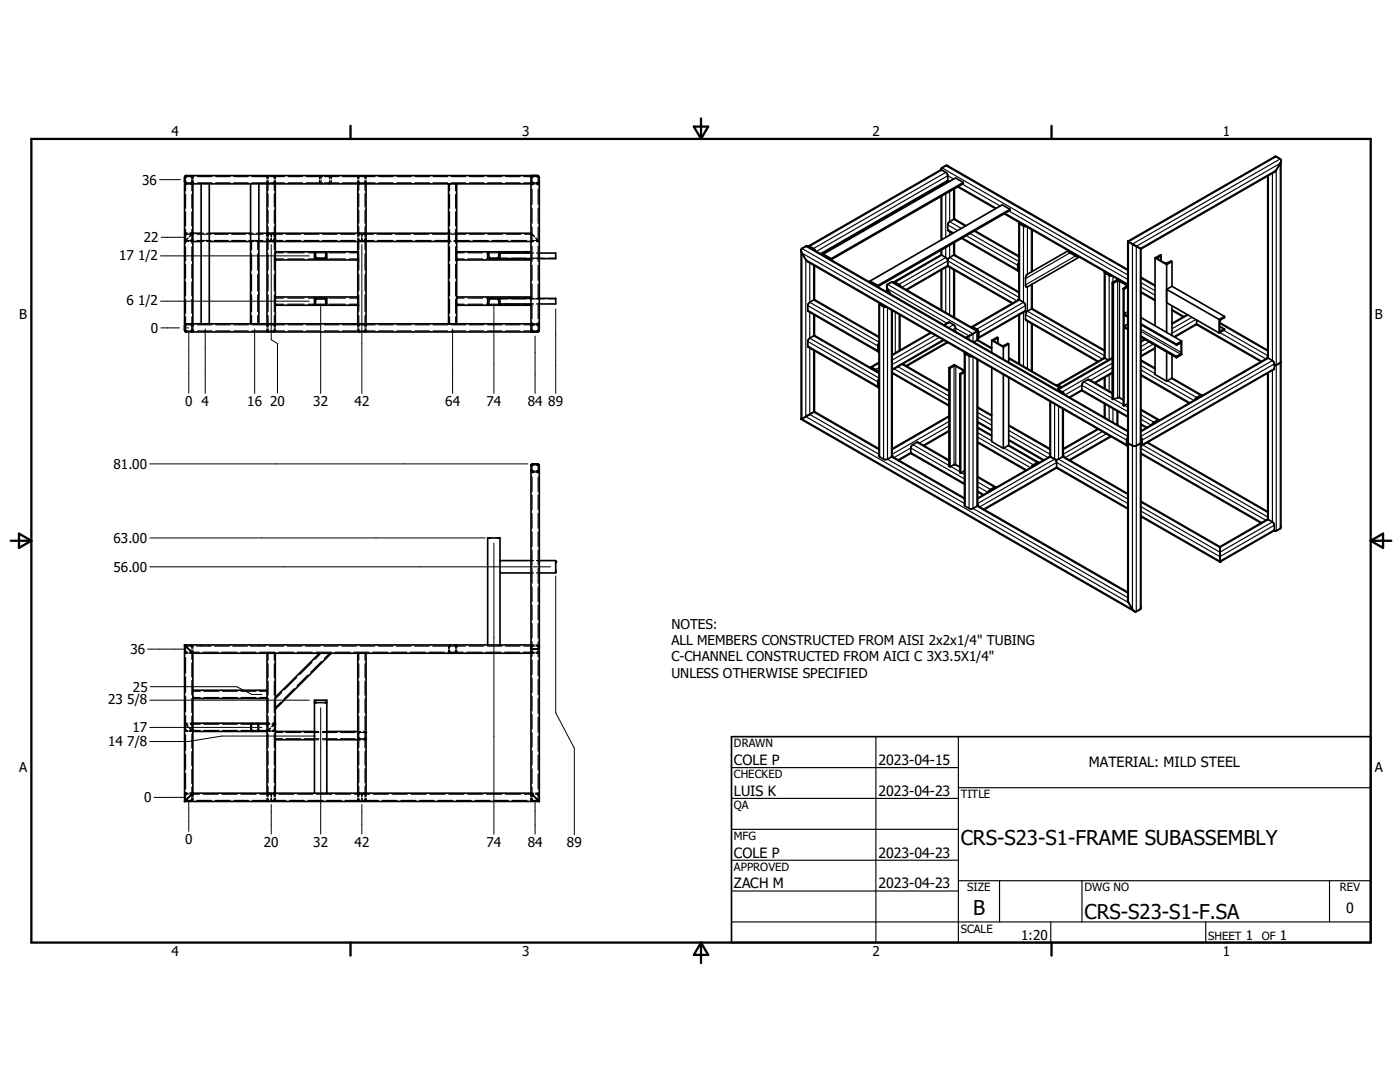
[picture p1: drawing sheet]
<svg xmlns="http://www.w3.org/2000/svg" width="279mm" height="216mm" viewBox="0 0 279 216" stroke-linecap="round" stroke-linejoin="round" font-family="sans-serif">
<g fill="none" stroke="#000" stroke-width=".33">
<path d="M37.1 36.7h-.3v27.9h69.2M38.5 36.7v27.9M40.1 36.7v27.9M41.8 36.7v27.9M50 36.7v27.9M51.7 36.7v27.9M53.3 36.7v9.8M54.9 36.7v27.9M71.4 36.7v9.8M73.1 36.7v27.9M89.5 36.7v27.9M91.1 36.7v27.9"/>
<path d="M106 35v31.2M106 36.7h-68.8l-.3-.2-.1-1.1 .4-.4h70.1l.3 .4v30.4l-.2 .4h-70.2l-.4-.4 .1-.9 .3-.3M106.3 35l-.3 .4M187.8 33.9l.2-.4 .7-.4h.5l35.9 20.7M187.8 36.9v.3M187.8 39.2v8.7M189.1 36.1l.3 .2M190.5 37.7v6M191.1 37.3l7.6 4.3M192.3 36.4l-1.6-.9-26.4 15.2M192.3 36.4v.2l-26.4 15.2M192.3 36.4l-26.4 15.2"/>
<path d="M253 35.1v36.3M255.6 32.1l-.9 1.8-.4 .5-26.6 15.3M38.5 46.5h1.6M38.5 48.2h1.6M41.8 46.5h8.2M41.8 48.2h8.2M51.7 46.5h37.8M53.3 48.2v16.4M54.6 46.5l.3 .4M54.6 48.2h34.9M54.9 47.9l-.4 .3h-2.8M54.9 50.2h16.5"/>
<path d="M54.9 51.9h16.5M54.9 59.3h16.5M62.8 50.5h.2v.9l.2 .1h1.7l.1-.2v-.8h.2v1.1h-2.4zM62.8 59.5h2.4v1.2l-.2-.1-.1-1h-1.8l-.1 .1v.9l-.2 .1zM71.4 48.2v16.4M91.1 46.5h14.9M91.1 48.2h14.9M91.1 50.2h14.9M91.1 51.9h14.9M91.1 59.3h14.9M99.8 50.5v1.1M99.8 59.5v1.2"/>
<path d="M106 50.5h-6.3l-.2 .9-.2 .1h-1.5l-.3-.9-.2-.1v1.1h8.7M106 59.5h-8.7v1.2l.2-.2 .3-.9h1.5l.4 1.1h6.3M107.6 50.5h3.3v1.1h-3.3M107.6 59.5h3.3v1.2h-3.3M159.9 49.9v33.8M161.3 49.2h-.1M161.3 49.2l.2-.1 .9 .5 .3 .5M161.3 49.1l26.4-15.2h.3l.9 .7 .3 .5-.2 1.1-25.1 14.5M161.5 49.4h.1M161.6 49.4l.9 .5M162.5 53v6.8M162.6 59.8l12.8 7.4"/>
<path d="M162.6 59.8l-1.3 .8-.1 .3 .1 1.3 14 8M164.3 50.7v.2l1.6 .9M164.3 50.7l1.6 .9M165.9 51.6v.2M173.6 56.1v.2l1.6 .9M173.6 56.1l1.6 .9M175.2 57v.2M177 58.3v-1.5l1-.5h.3l16.8 9.7M177 57.2l.7 1.5M178.4 56.3l-.1 .1M178.4 56.3h.2l.8 .4 .4 .5M178.6 56.5l1 .6"/>
<path d="M187.8 49.9v1M187.8 53.9v7.9M189.1 53.1l-8.2 4.8M189.2 52.9l-.1 .2M189.2 52l-.4-.5-1.1-.6-9.3 5.4M189.2 53.1l12.8 7.4M190.5 48.4v2.5M190.5 53.9v9.5M190.5 43.7l-1.1 .6-.2 .5v1.1l.9 .7M190.5 50.9l-1.2 .8-.1 1.4M190.5 50.9l12.8 7.4M190.5 43.7l2.3 1.3"/>
<path d="M191.9 47.6l11.3 6.5M194.5 46l8.8 5.1M200.4 42.7l24.7 14.1M201.6 41.8v.2l-26.4 15.2M201.6 41.8l-1.6-.9-26.4 15.2M201.6 41.8l-26.4 15.2M203.2 54.1h.1M203.3 59.6l-.2 .3M203.3 44.5l1.1 .7h.4M203.3 52.4l-.2 .4 .1 1.3M203.3 52.7v1.1M203.4 44.3l-.1 15.5"/>
<path d="M203.6 44.5l1 .6M206 45.9v8.3M206 56.7v4.9M213.2 50l-8.2 4.7-.3 .7v1.6l.1 .3h.2l10.4-6M213.3 50l.1 .4 1.3 .8 .6 .1M213.6 50.2l1.4 .9M220.4 54.3l1 .7h.5M220.4 54.2v17.2M220.7 54.3l1 .6M222 56.4l.2 .1 1.2-.4 1.4 .8v.1l-.6 .6M222 56.4v23.2l.2 .1 1.1-.4 .9 .5M222 56.4l1-.6 2.1 1.1"/>
<path d="M223.1 55.7v.1M224.2 57.6l.1 .1M224.2 57.6v23.3l.1 .1M224.3 57.7v23.3M225.1 48.2v71.6l1 1.9 .5 .4 1-.5 .1-.4v-71.5M225.1 48.2l29.2-16.9h.4l.9 .6v73.3l-.1 .3-.9 .5-.3-.1M225.1 48.2l2.6 1.5M225.1 57.3l-.8 .4M227.7 49.7h.1M227.7 55.3l2.8 1.6M227.7 58.4l2.8 1.6M230.5 51.5l2.3 1.3"/>
<path d="M230.5 51.5v13.5M230.5 51.5l1.1-.6 .1 1.1M231.7 51l-.7 .6 1.4 .9h.4l.9-.4 .2 .1M232.8 52.8v13.5M233.9 52.2v4.9M233.9 52.2l-1.1 .6M233.9 57.1l-1.1 .6 10.5 6M233.9 57.1l10.5 6M54.9 60.9h16.5M91.1 60.9h14.9M106 65.9l.3 .3M162.5 62.8v4.2"/>
<path d="M162.5 70v12.1M162.6 67l-1.3 .8-.1 .2 .1 1.3 14 8M162.6 67l12.8 7.4M173.7 73.3h.1M173.7 73.3l.2-.1 .9 .5 .3 .5M173.9 73.5h.1M174 73.5l.9 .6M175.3 77.3l.1 .1M175.4 77v.1M175.4 68.8v1.1M175.4 75.9v1.1M175.4 68.5l-.2 .4v1.1l.2 .2"/>
<path d="M175.4 75.7l-.2 .4 .1 1.2M175.4 60.6l1 .7h.5M175.4 72.3l-1.7 1M175.4 60.4v30.6l.2 .2a1.6 1.6 0 0 0 1.3 .5l1.1-.7M175.7 60.6l1 .6M178.1 74.5l11.3 6.5M178.1 61.9l-.1 29.1M179.6 62.8v7.1M180.1 72.6l9.3 5.3M185.7 66.4l-7.6 4.4M188.4 64.8l.9-.5 .2 .1a1.74 1.74 0 0 1 1.2 .8v1M188.4 67.9l-10.3 5.9"/>
<path d="M189.1 68.3l-8.2 4.8M189.4 73.4h.2l1.1-.4 1.6 1-.7 .6M189.4 73.4v19.6l.2 .1 1.1-.4 .9 .5M189.4 73.4l1-.6 2.1 1.1M191.6 74.6h.1M191.6 74.6v19.7M191.6 74.6l.1 .1M191.7 74.7v19.7M192.5 70.2v30.7l1.3 .7 1.3-.7M192.5 70.4l.9 .7h.6M192.5 74.3l-.8 .4M192.8 70.4l1 .6"/>
<path d="M193.8 65.3l.4-.1 .9 .6 .2 .3 .1 1.2-.3 .2M193.9 65.2l9.3-5.4 1.1 .5 .3 .4 .1 1.2-.2 .3-9.3 5.3M194.1 65.4l1 .6M195.1 66.1l-2.3 1.3M195.1 66.1h.1M195.1 66v.1M195.1 66v1.9M195.1 71.8v29.1M195.1 66.1l.1 .1M195.2 67.9l-.9 .4M195.2 67.9l2.7 1.5M195.2 67.2l-.1 .1"/>
<path d="M197.9 67.9l2.3 1.4M197.9 67.9v2.5M197.9 73.4v14.7l2.3 1.4M197.9 67.9l1.1-.6 .1 .1v1.1M199.1 67.5l-.7 .5 1.6 1 1.2-.5M199.1 67.4v.1M200.2 69.3v2.4M200.2 74.7v14.8M201.2 68.5v.1M201.2 68.6h.1M201.3 71.4l10.3 6M201.3 68.6v3.7"/>
<path d="M201.3 75.4v13.5l-1.1 .6M201.3 68.6l-1.1 .7M203.3 62.8v9.8M206 64.6v9.5M206 61.6l-1 .5-.2 .3-.1 .3 .1 1.2 14.3 8.3M206 61.6l14.4 8.3M211 76.8l-.1 .1M211 76.8l.9 .4M211 77.7l-.1 .1M211 77.7l1 .5 .4 .5M211.2 77.1h.1M211.2 78l.9 .5"/>
<path d="M211.3 77.1l.4 .2M211.3 77.1h-.1M215.9 77.9l-2.4 1.4M216 77.9l9.1 5.3M216 77.9v-1.4l.3-.3 1-.5 4.7 2.7M220.4 75.4v2.1M220.4 71.2l-.2 .3M221.2 71.8l-.9-.3-9.3 5.4M222 74.5l-3.4 1.9M222 71.4l-11 6.3M224.3 65.3l.8 .5M224.3 62.8l.8 .5"/>
<path d="M225.1 64.6l-.8 .5M225.1 62.2l-.8 .4 .8 .5M227.7 74.9l9.6 5.6M227.7 71.8l2.8 1.7M227.7 64.8l7.1 4.1v-.2M227.7 67.3l7.1 4.1M227.7 63.4l8.1 4.7M227.7 64.6l7.1 4.1M228.4 67.7l-.7 .4M230.5 69.5l-2.8 1.6M230.5 68.9v5.8l2.3 1.4M232.8 70.2v5.9"/>
<path d="M232.8 60.4l10.5 6M233.9 61.9l2.3 1.3M233.9 75.4l5.9 3.5M233.9 61v5.9M233.9 70.9v4.6M233.9 75.5l-1.1 .6M234.8 68.9l.9-.4v1.9l-.9 .7v.3M235.8 68.1v2.7l-1 .6M235.8 68.1l-1 .6M236.9 62.8l-3 1.7M238.8 64.7l12.9 7.5M238.8 64.8l-4.3 2.5"/>
<path d="M238.8 63.9v.9M239.7 79.1l-1 .5M239.9 78.9l-.2-.1-.9 .5-.4 .5M243.3 63.7v2.7M243.4 64.4l9.6 5.5M243.4 65.1l.9 .6M244.3 65.6v.1M244.4 63.1l-.1 .3-.8 .6-.1 1.9 .1 .1 .8-.3M244.4 65.7v.1l-1.1 .6M244.4 63.1l-1.1 .6M253 71.2l-.2 .3M253 74.5v29.1"/>
<path d="M255.6 72.2l-.1 .2-1.2 .5M106 92.7l.3-.1h1l.3 .4v66.9l-1.6-1.6zM159.9 83.7l66.5 38.3M162.5 82.2l-2.6 1.5M162.5 82.2h.1M162.5 82.1l12.9 7.4M162.5 82.1v.1M178 91.1l14.5 8.3M178.1 90.9l.1 .3M181.8 90.4l-2.4 1.5M189.4 86.1l-5 2.8M189.4 83l-11.3 6.5"/>
<path d="M189.4 91.8l-6.3-3.6-1 .6-.3 .5 .1 1.2 10.6 6.1M191.6 94.3h.1M191.6 94.3l.1 .1M192.5 93.9l-.8 .5M195.1 81.2l2.8 1.7M195.1 84.3l2.8 1.6M195.1 88.3l9.6 5.6M195.1 85.3l2.8 1.6M195.1 98.1l1.1 .7M195.1 95.1l3.6 2.1M198.6 97.4l-1 .6M198.8 97.3l-.3-.1-1 .6-.2 .3"/>
<path d="M201.3 87.9l6.9 4M201.3 84.8l8.2 4.7M201.3 88.8l6 3.5M207.1 92.5l-1 .6M207.2 92.3l-1.1 .5-.2 .4M207.2 92.3l.1 .1M209.5 80.1v10.9l.2 .2M209.7 91.2l.8 .4M209.7 91.2l-.3-.1-14.3 8.3M210.5 91.6l.3 .4v1.4l-14.3 8.3M210.8 93.4l14.3 8.2M212.1 91.1l13 7.4"/>
<path d="M212.2 90.9l.2 .3M212.2 81.6v9.3l-.2 .3a1.56 1.56 0 0 1-1.3 .5l-.2-.1M219.1 85.6l-6.9 3.9M220.4 80.5v2.8M221.7 87.1l-8.2 4.8M223.1 82.1l-.1 2.7M224.9 88.9l.2 .1M224.9 89h.2M225 88.7h.1M225.1 86l-63.9-36.8h-.4l-.8 .5v.6l1.1 1.9 63.8 36.8M225.1 87.3l-.3 .4 .1 1.2M225.1 87.6v1"/>
<path d="M225.1 80.5l-.8 .5M227.7 87.3l.2 .5v.9l-.2 .3M227.7 90.6l24 13.8M227.7 88.3l-.1 .2-1.2 .5-1.3-.7M227.7 87.6v1.1M227.7 86l25.2-14.5 1 .5 .4 .4v1.1l-.1 .3-26.4 15.2M227.7 84.7l1.1 .7M227.7 81.7l3.6 2.1M229 88.3l24 13.8M231.1 84l-.9 .6M231.4 83.9l-.3-.1-.8 .4-.4 .5M99.8 114.3h6.2"/>
<path d="M99.8 111.9h6.2M107.6 111.9h3.3v2.4h-3.3M195.1 100.9l30 17.3M195.1 100.7l.2 .3M227.7 100l15.8 9.1M227.7 103.1l15.8 9M243.5 109.1l9.4-5.4 1 .4 .4 .4v1.4l-10.8 6.2M243.5 109.1v3M254.3 105.9h.1M36.8 128.7h.1M36.8 128.7h69.2M36.8 128.7v31.2h70.8"/>
<path d="M36.9 128.7h.1M36.9 128.7l1.6 1.6M38.5 130.3h67.5M38.5 130.3v28M38.5 139.4h14.8M38.5 137.7h14.8M53.3 130.3v28M54.9 130.3v28M63.8 130.3l-8.9 8.9M66.1 130.3l-11.2 11.2M71.4 130.3v28M73.1 130.3v28"/>
<path d="M97.3 128.7v-21.4h2.5v21.4M106 129.5h1.6M38.5 158.3h-.1M38.5 146h14.8M38.5 158.3h67.5M38.5 158.3l-1.6 1.6M38.5 144.3h14.8M54.9 146h7.9M54.9 147.6h7.9M62.8 140.2h2.4M62.8 158.3v-18.6h2.4v18.6M65.2 146h6.2"/>
<path d="M65.2 147.6h6.2M146 147h127.6v41.1h-127.6z"/>
</g>
<g fill="none" stroke="#000" stroke-width=".23">
<path d="M37 36l.1 .4M37 36.7v1.4M37 38.8v2.8M37.1 35.3l-.1 .4M37.1 36.5h1.6M38.1 35.2l.1 .1M38.1 35l.2 .1M38.1 36.5h.1M38.3 35.3v.4M38.3 35.1h.1M38.3 36.6l-.2 .1M38.3 36.6h.1"/>
<path d="M38.3 36v.4M38.3 36.7v1.4M38.3 38.8v2.8M38.4 35.2l.1 .5M38.4 36.5h.1M38.5 35.2h.1M38.5 35.1v.1M38.5 35.3h.1M38.5 36v.4M38.5 36.5v.2M38.5 36.3l-.1 .2M38.7 35.2l-1.6 .1"/>
<path d="M39.4 36.5h2.9M39.4 35.2h2.9M43 36.5h2.9M43 35.2h2.9M46.7 36.5h2.9M46.7 35.2h2.9M50.3 36.5h2.9M50.3 35.2h2.9M53.3 35.2h.1M53.3 35.1v.1M53.3 35.3v.4M53.3 36v.4"/>
<path d="M53.3 36.5v.2M53.3 36.3v.2M53.3 36.5h.1M53.3 35.2v.2M53.5 36.6h.1M53.5 35.1h.1M53.5 36v.4M53.5 36.7v1.3M53.5 38.6v2.7M53.5 36.6l.2 .1M53.5 36.4h.1M53.5 35.3v.4"/>
<path d="M53.6 36.4l.1 .1M53.7 35.2l-.1 .1M53.7 35l-.2 .1M53.9 36.5h2.9M53.9 35.2h2.9M54.5 35.2l.1 .1M54.5 35l.2 .1M54.6 35.3h.1M54.6 36.4l-.1 .1M54.7 35.3v.4M54.7 36.4h.1M54.7 36.6h.1"/>
<path d="M54.7 35.1h.1M54.7 36v.4M54.7 36.7v1.3M54.7 38.6v2.7M54.7 36.6l-.2 .1M54.9 36.5h.1M54.9 35.2h.1M54.9 35.2v.1M54.9 35.3v.1M54.9 35h.1M54.9 35v.2M54.9 35.3v.4"/>
<path d="M54.9 36v.4M54.9 36.5v.2M54.9 36.3v.2M57.5 36.5h2.9M57.5 35.2h2.9M61.1 36.5h2.9M61.1 35.2h2.9M63.8 36l.1 .5M63.9 35.2l-.1 .5M64.1 36v.4M64.1 35.1h.1M64.1 36.6h.1"/>
<path d="M64.1 35.3v.4M64.1 36.6l.3 .1M64.2 36.5h.2M64.4 35.2l-.2 .1M64.4 35l-.3 .1M64.7 36.5h2.9M64.7 35.2h2.9M65.5 35.2l.2 .1M65.5 35l.3 .1M65.6 36.5h-.1M65.8 35.3v.4M65.8 35.1h.1"/>
<path d="M65.8 36.6h.1M65.8 36.6l-.3 .1M65.8 36v.4M66 35.2l.1 .5M66.1 36l-.1 .5M68.3 36.5h2.9M68.3 35.2h2.9M71.4 35.2h.1M71.4 35v.2M71.4 35.3v.4M71.4 36v.4M71.4 36.5v.2"/>
<path d="M71.4 36.3l.1 .2M71.5 36.5h.1M71.5 35.2h.1M71.5 35.2l-.1 .2M71.6 36.6h.1M71.6 35.1h.1M71.6 36v.4M71.6 36.7v1.3M71.6 38.6v2.7M71.6 36.6l.2 .1M71.6 35.3v.4M71.6 36.4h.1"/>
<path d="M71.7 36.4l.1 .1M71.8 35.2l-.1 .1M71.8 35l-.2 .1M72 36.5h2.9M72 35.2h2.9M72.6 35.2l.1 .1M72.6 35l.3 .1M72.7 35.3h.1M72.7 36.4l-.1 .1M72.8 35.3l.1 .4M72.9 35.1h.1M72.9 36.6h.1"/>
<path d="M72.9 36l-.1 .4M72.9 36.7v1.3M72.9 38.6v2.7M72.9 36.6l-.3 .1M73 35.2h.1M73 36.5h.1M73 35.2l.1 .5M73.1 36l-.1 .5M75.6 36.5h2.9M75.6 35.2h2.9M79.2 36.5h2.9M79.2 35.2h2.9"/>
<path d="M82.8 36.5h2.9M82.8 35.2h2.9M86.4 36.5h2.9M86.4 35.2h2.9M89.7 36.7v1.4M89.7 38.8v2.8M90 36.5h2.9M90 35.2h2.9M90.9 36.7v1.4M90.9 38.8v2.8M93.7 36.5h2.9M93.7 35.2h2.9"/>
<path d="M97.3 36.5h2.9M97.3 35.2h2.9M100.9 36.5h2.9M100.9 35.2h2.9M104.5 36.5h1.6M104.5 35.2h1.6M106 36.7h.1M106 36.3v.2M106.1 36.7h.1M106.2 37.7v3.1M106.2 36.6l.1 .1M106.2 36.3v.1"/>
<path d="M106.2 35.3v1.7M106.3 36.5h.4M106.3 35.2h.4M106.3 36.7h.1M106.3 36.7h.4M106.3 36.5h.1M106.4 35.2l-.1 .1M106.9 35.2l.4 .1M107.3 35.3h.1M107.3 36.5h-.4M107.3 36.5h.1M107.3 36.7h.1"/>
<path d="M107.4 35.3v1.7M107.4 36.6h.1M107.4 36.6l-.5 .1M107.4 37.7v3.1M107.4 36.3v.1M107.5 36.7h.1M107.6 36.5h-.1M107.6 36.3v.2M188 33.5l37.1 21.4M188 33.9l-26.4 15.3M188 36.8v.3M188 39.1v8.7"/>
<path d="M188.7 33.1l36.4 20.9M188.7 34.4l-26.3 15.2M188.7 36.4v.2M188.7 38.6v8.7M189.5 36.2l-.3-.3-25.5 14.7M189.5 38.2v6l2.3 1.4M190.3 35.7l-1.1-.6-26.3 15.1M190.3 37.8v6l2.3 1.3M191.3 37.2l7.5 4.3M192.1 36.7l7.5 4.4M253.1 35v36.5l-25.4 14.7M253.9 34.6v37.4l-26.2 15.1"/>
<path d="M254.7 31.3l-29.5 17v71.9l-64.4-37.1v-31.3l64 36.9M255.5 31.7l-29.5 17v72.9l-66-38v-33.1l64.8 37.3M36.8 47.8l.1 .2M36.8 46.5h.2M36.9 48.2h.1M36.9 46.7v.1M36.9 46.8l-.1 .1M36.9 48.1v.1M37 48l-.1 .1M37 47.8l.1 .1M37 42.3v2.8M37 45.7v2.8"/>
<path d="M37 49.3v2.7M37 52.7v2.8M37 56.2v2.8M37 59.7v2.8M37 48.1l.2 .1M37 48h.1M37.1 46.8l-.1 .1M37.1 46.5h.4M37.1 48.2h.6M37.1 47.9l1.5 .1M37.2 46.5l-.2 .1M37.5 47.5l-.4 .4"/>
<path d="M37.8 46.5h.4M38.1 46.7l.1 .1M38.2 46.5l.1 .1M38.2 47.9l-.1 .1M38.2 46.8l-.4 .4M38.3 46.9h.1M38.3 46.6h.1M38.3 42.3v2.8M38.3 45.7v2.8M38.3 49.3v2.7M38.3 52.7v2.8M38.3 56.2v2.8"/>
<path d="M38.3 59.7v2.8M38.3 47.8h.1M38.3 48.1l-.2 .1h.4M38.3 46.5h.2l-.2 .2M38.4 46.7v.1M38.4 46.8l.1 .1M38.5 47.8l-.1 .2M38.6 46.7l-1.5 .1M39.3 46.7h2.8M39.3 48h2.8M40.1 46.5h.6M40.1 48.2h.6"/>
<path d="M41.2 46.5h.6M41.2 48.2h.6M42.8 46.7h2.7M42.8 48h2.7M46.2 46.7h2.8M46.2 48h2.8M49.7 46.7h2.8M49.7 48h2.8M50 48.2h.1M50 46.5h.5M50.1 48.2h.1M50.2 48.2v1.6"/>
<path d="M50.2 50.6v3.3M50.2 54.8v3.2M50.2 58.9v3.3M50.3 48.2h.4M51 48.2h.4M51.1 46.5h.6M51.4 48.2v1.6M51.4 50.6v3.3M51.4 54.8v3.2M51.4 58.9v3.3M51.5 48.2h.2M53.1 46.7h1.6"/>
<path d="M53.1 48h1.6M53.3 47.5v.5M53.3 46.8v.4M53.3 46.7v.1M53.5 41.9v2.7M53.5 45.2v1.3M53.5 47.5v.4M53.5 48.2v1.6M53.5 50.6v3.3M53.5 54.8v3.2M53.5 58.9v3.3M53.5 48.1l.2 .1"/>
<path d="M53.5 46.8v.4M53.6 47.9l.1 .1M53.6 46.7v.1M53.7 46.5l-.2 .1M54.1 46.7h.1M54.1 46.6v.1M54.1 46.8v.4M54.1 47.5v.4M54.1 48v.2M54.6 46.7v.1M54.6 47.9l-.1 .1M54.7 46.8v.4"/>
<path d="M54.7 41.9v2.7M54.7 45.2v1.3M54.7 47.5v.4M54.7 48.2v1.6M54.7 50.6v3.3M54.7 54.8v3.2M54.7 58.9v3.3M54.8 46.7h1.6M54.8 48h1.6M54.9 50.4h1.7M54.9 51.7h1.7M54.9 59.5h1.7"/>
<path d="M57.1 46.7h2.9M57.1 48h2.9M57.4 50.4h3.3M57.4 51.7h3.3M57.4 59.5h3.3M60.7 46.7h2.9M60.7 48h2.9M61.5 50.4h3.3M61.5 51.7h3.3M61.5 59.5h3.3M64.4 46.7h2.9M64.4 48h2.9"/>
<path d="M65.7 50.4h3.2M65.7 51.7h3.2M65.7 59.5h3.2M68 46.7h2.9M68 48h2.9M69.7 50.4h1.7M69.7 51.7h1.7M69.7 59.5h1.7M71.4 47.5l.1 .5M71.5 46.7h.1M71.5 48h.1M71.5 46.7l-.1 .5"/>
<path d="M71.6 46.6h.1M71.6 48.1h.1M71.6 41.9v2.7M71.6 45.2v1.3M71.6 47.5v.4M71.6 48.2v1.6M71.6 50.6v3.3M71.6 54.8v3.2M71.6 58.9v3.3M71.6 46.7h2.9M71.6 48h3M71.6 48.1l.2 .1"/>
<path d="M71.6 46.9v.3M71.6 46.8v.1M71.7 47.9l.1 .1M71.8 46.5l-.2 .1M71.8 46.7l-.1 .1M72.2 46.7h.1M72.2 46.6v.1M72.2 46.8v.4M72.2 47.5v.4M72.2 48v.2M72.6 46.7l.1 .1M72.6 46.5l.3 .1"/>
<path d="M72.7 46.8h.1M72.7 47.9v.1M72.7 48h-.1M72.8 46.8l.1 .4M72.9 46.6h.1M72.9 48.1h.1M72.9 41.9v2.7M72.9 45.2v1.3M72.9 47.5l-.1 .4M72.9 48.2v1.6M72.9 50.6v3.3M72.9 54.8v3.2"/>
<path d="M72.9 58.9v3.3M72.9 48.1l-.3 .1M73 46.7h.1M73 48h.1M73 46.7l.1 .2M73.1 47.8l-.1 .2M75.2 46.7h3M75.3 48h3.1M78.9 46.7h3M79.2 48h3M82.6 46.7h3M83 48h3"/>
<path d="M86.3 46.7h2.9M86.8 48h3M89.5 46.5h.5M89.5 48.2h.5M89.7 42.3v2.8M89.7 45.7v2.8M89.7 49.3v2.7M89.7 52.7v2.8M89.7 56.2v2.8M89.7 59.7v2.8M90 46.7h2.9M90.6 46.5h.5"/>
<path d="M90.6 48h3.1M90.6 48.2h.5M90.9 42.3v2.8M90.9 45.7v2.8M90.9 49.3v2.7M90.9 52.7v2.8M90.9 56.2v2.8M90.9 59.7v2.8M91.1 50.4h1.5M91.1 51.7h1.5M91.1 59.5h1.5M93.4 50.4h2.9"/>
<path d="M93.4 51.7h2.9M93.4 59.5h2.9M93.7 46.7h2.9M94.4 48h3.1M97.1 50.4h2.9M97.1 51.7h2.9M97.1 59.5h2.9M97.3 46.7h3M98.2 48h3.1M99.8 51.5h1.5M99.8 59.6h1.5M100.8 50.4h2.9"/>
<path d="M100.8 51.7h2.9M100.8 59.5h2.9M101 46.7h3M102 51.5h3M102 59.6h3M102.1 48h3M104.5 50.4h1.5M104.5 51.7h1.5M104.5 59.5h1.5M104.7 46.7h1.5M105.7 51.5h3M105.7 59.6h3"/>
<path d="M105.9 48h1.5M106 46.5h.1M106 48.2h.5M106 46.5l.1 .2M106 51.6h.5M106 50.5h.5M106 59.5h.5M106.2 41.5v3.1M106.2 45.3v3.1M106.2 49.1v3.1M106.2 52.9v3.1M106.2 56.7v3.1"/>
<path d="M106.3 46.8l.4 .4M106.9 47.5l.4 .4M107.1 51.6h.5M107.1 50.5h.5M107.1 59.5h.5M107.4 41.5v3.1M107.4 45.3v3.1M107.4 49.1v3.1M107.4 52.9v3.1M107.4 56.7v3.1M107.5 48l.1 .2h-.5M109.4 51.5h1.5"/>
<path d="M109.4 59.6h1.5M160 49.6l65.1 37.5M160.8 49.2l64.3 37M161.6 49.4h.1M161.6 52.5v7.8l13.8 8M162.4 49.8h-.1M162.4 52.9v7l13 7.5M177.1 58.3v-.7l11.9 6.9M177.1 56.7l17.1 9.9v1.6M177.9 56.3l17.1 9.8v1.8l2.9 1.7M178.7 56.5h-.1M179.4 57h.1"/>
<path d="M180 57.3l9.2-5.3 13.7 8M180.8 57.8l8.4-4.9 13 7.5M188 49.8v1.1l-9.3 5.4M188 53.8v8.1M188.7 49.4v2l-9.3 5.3M188.7 53.4v9M189.2 45.8l1.1 .7M189.2 44.9l1.9 1.1M189.5 46.2v.7M189.5 48.9v2.5l13.8 7.9M189.5 53.4v9.4M190.3 48.5v2.4l13 7.5"/>
<path d="M190.3 53.8v9.5M192.1 47.5l11 6.3M192.8 47l10.3 5.9M193.6 46.6l9.7 5.6M194.4 46.1l8.9 5.2M200.6 42.6l24.5 14.1M201.4 42.1l23.7 13.7M203.3 52.8v.1M203.3 53.7h.1M203.5 44.7v15.2l-9.3 5.3M203.7 44.5v.1M204.3 45.1v15.2l-9.3 5.4"/>
<path d="M204.5 45h.1M205 45.3v9.4M205 57.3v4.8l15.4 8.9M205.8 56.8v4.9l14.6 8.4M205.8 45.7v8.6M213.5 50.4l-8.8 5.2M213.7 50.3h.1M214.6 51.1l-9.9 5.7M214.9 51h-.1M220.6 54.5v17l-9.3 5.4M220.8 54.4h.1M221.4 55v16.8"/>
<path d="M221.5 54.8h.1M222.1 56.4v23.3M222.1 55.1v1.2M222.2 56.4v23.3M222.9 55.6v.3M223.1 56.1v23.3M223.4 56.1v23.3M224.2 57.7v23.2M224.8 56.9v.2M227.7 55.5l2.8 1.6M227.7 57.3l2.8 1.6M227.7 56.4l2.8 1.6"/>
<path d="M227.7 58.2l2.8 1.6M231.1 51.5v.2M231.7 51v1M37 65.6l.1 .3M37 63.2v1.4M37.1 64.9l-.1 .4M37.1 66h1.6M38.1 64.6h.2M38.1 64.8h.1M38.2 66h-.1M38.3 64.9v.4M38.3 64.6v.1"/>
<path d="M38.3 66.2h-.2M38.3 63.2v1.4M38.3 65.6v.3M38.3 66.2h.1M38.4 64.8l.1 .1M38.5 65.9l-.1 .1M38.5 64.9v.1M38.5 64.6h.1M38.5 64.7h.1M38.5 66.2h.1M38.5 64.6v.1M38.5 64.9v.4"/>
<path d="M38.5 65.6v.3M38.5 65.9v.1M38.5 66.1v.1M38.7 64.8h-1.6M39.4 64.8h2.9M39.4 66h2.9M43 64.8h2.9M43 66h2.9M46.7 64.8h2.9M46.7 66h2.9M50.2 63v1.6M50.3 64.8h2.9"/>
<path d="M50.3 66h2.9M51.4 63v1.6M53.3 64.6h.1M53.3 64.7h.1M53.3 66.2h.1M53.3 64.6v.1M53.3 64.9v.4M53.3 65.6v.4M53.3 66.1v.1M53.3 65.8v.2M53.3 64.8h.1M53.3 66h.1"/>
<path d="M53.3 64.8v.2M53.5 64.7h.1M53.5 66.2h.1M53.5 63v1.6M53.5 65.6v.3M53.5 66.2h.2M53.5 64.9v.4M53.6 66h.1M53.7 64.8h-.1M53.7 64.6l-.2 .1M53.9 64.8h2.9M53.9 66h2.9"/>
<path d="M54.5 64.6l.2 .1M54.6 64.8h.1M54.6 66h.1M54.7 64.9v.4M54.7 64.7h.1M54.7 66.2h.1M54.7 63v1.6M54.7 65.6v.3M54.7 66.2h-.2M54.9 64.8h.1M54.9 66h.1M54.9 64.8v.5"/>
<path d="M54.9 65.6v.4M54.9 60.7h1.7M57.4 60.7h3.3M57.5 64.8h2.9M57.5 66h2.9M61.1 64.8h2.9M61.1 66h2.9M61.5 60.7h3.3M64.7 64.8h2.9M64.7 66h2.9M65.7 60.7h3.2M68.3 64.8h2.9"/>
<path d="M68.3 66h2.9M69.7 60.7h1.7M71.4 65.6l.1 .4M71.5 64.8h.1M71.5 66h.1M71.5 64.8l-.1 .5M71.6 64.7h.1M71.6 66.2h.1M71.6 63v1.6M71.6 65.6v.3M71.6 66.2h.2M71.6 64.9v.4"/>
<path d="M71.7 66h.1M71.8 64.8h-.1M71.8 64.6l-.2 .1M72 64.8h2.9M72 66h2.9M72.6 64.6l.3 .1M72.7 64.8h.1M72.7 66h.1M72.8 64.9l.1 .4M72.9 66.2h.1M72.9 64.7h.1M72.9 63v1.6"/>
<path d="M72.9 65.6l-.1 .3M72.9 66.2h-.3M73 66h.1M73 64.8h.1M73 64.8l.1 .5M73.1 65.6l-.1 .4M75.6 64.8h2.9M75.6 66h2.9M79.2 64.8h2.9M79.2 66h2.9M82.8 64.8h2.9M82.8 66h2.9"/>
<path d="M86.4 64.8h2.9M86.4 66h2.9M89.7 63.2v1.4M90 64.8h2.9M90 66h2.9M90.9 63.2v1.4M91.1 60.7h1.5M93.4 60.7h2.9M93.7 64.8h2.9M93.7 66h2.9M97.1 60.7h2.9M97.3 64.8h2.9"/>
<path d="M97.3 66h2.9M100.8 60.7h2.9M100.9 64.8h2.9M100.9 66h2.9M104.5 60.7h1.5M104.5 64.8h1.6M104.5 66h1.6M106 64.6h.1M106 60.7h.5M106 64.8v.2M106.1 64.6h.1M106.2 60.5v3.1"/>
<path d="M106.2 64.3v1.6M106.2 64.9h.1M106.3 64.8h.4M106.3 66h.4M106.3 66h.1M106.3 64.8h.1M106.7 64.6l-.5 .1M106.9 64.8h.4M106.9 64.6h.4M107.1 60.7h.5M107.3 66h-.4M107.3 64.6h.1"/>
<path d="M107.4 64.9h.1M107.4 64.6v.1M107.4 60.5v3.1M107.4 64.3v1.6M107.5 64.6h.1M107.5 64.8l.1 .2M161.2 61.9l14 8M161.2 61l14 8M161.2 69l14 8.1M161.2 68.1l14 8.1M161.6 69.5v13.2l13.8 7.9M161.6 62.3v5.2l13.8 7.9"/>
<path d="M162.4 69.9v12.3l13 7.5M162.4 62.7v4.3l13 7.5M174 73.5h.1M174.8 74h.1M175.4 68.9v.1M175.4 69.8h.1M175.4 77h.1M175.4 76.1h.1M175.4 74.3h-.1M175.4 72.5l-1.4 .8M175.4 73.4l-.6 .3M175.6 60.8v30.4"/>
<path d="M175.7 60.6v.1M176.3 61.2v30.4M176.5 61.1h.1M177.1 61.4v30.2l15.4 8.9M177.9 61.8v29.4l14.6 8.4M178.1 74.3l11.3 6.5M178.4 73.6l11 6.3M178.7 62.3v8.1M179.2 73.2l10.2 5.8M179.4 62.7v7.3M180 72.7l9.4 5.4M185.9 66.4l-7.8 4.6"/>
<path d="M186.7 66.9l-8.6 4.9M187.4 67.4l-9.3 5.3M188.2 67.8l-10.1 5.9M189 68.2l-8.2 4.8M189.5 73.4v19.7M189.5 64.4l-1 .5M189.6 73.4v19.7M190.1 65.8l.6-.3 2.7 1.5v.7M190.3 64.8l-1 .6M190.4 73v19.7M190.8 73.1v19.6M191.6 74.6v19.7"/>
<path d="M192.3 73.9v.2M192.6 70.6v30.4M192.8 70.5h.1M193.4 71.1v30.4M193.6 70.9h.1M194.2 65.5h.1M194.2 71.2v30.3l30.9 17.7M195 71.7v29.3l30.1 17.4M195 65.9h-.1M195.1 67.2h.1M195.2 66.2l-.1 .1M198.4 67.9v.2"/>
<path d="M199.1 67.5v1M201.3 71.6l10.2 5.8M203.5 62.7v10M204.3 62.3v10.8M204.7 62.8l15.3 8.8M204.7 63.7l14.5 8.4M204.7 61.9l-9.3 5.4M204.7 61l-9.3 5.4M205 64.1v9.4M205.8 64.5v9.5M211.2 78h.1M211.3 77.1h-.1"/>
<path d="M212 78.4h.1M212.6 78.8l3.3-1.9 9.2 5.2M213.4 79.2l2.5-1.4 9.2 5.2M216.3 76.2l5.7 3.3M217.1 75.8l4.9 2.8M220.6 75.3v2.3M221.4 74.8v3.2M222 74.3l-3.6 2M222 73.4l-4.4 2.5M222 71.6l-10.7 6.2M222 72.5l-10 5.7M222.3 79.7l1.9 1"/>
<path d="M223.3 79.3l.9 .5M224.3 65.2l.8 .4M224.3 62.8l.8 .4M224.4 65.1l.7 .4M227.7 74.7l9.8 5.7M227.7 73.8l10.5 6.1M227.7 72.9l2.8 1.6M227.7 72.1l2.8 1.6M227.7 66.1l7.9 4.6M227.7 65.7l8 4.6M227.7 67l7.1 4.1M227.7 67.2l7.1 4"/>
<path d="M227.7 64.8l7.1 4M228.6 67.8l-.9 .5M229.3 68.2l-1.6 1M230.1 68.7l-2.4 1.4M230.5 69.4l-2.8 1.6M233 76l5.8 3.3M233.8 75.5l5.8 3.4M233.9 61.7l2.4 1.4M234.3 67.2l4.5-2.6 13 7.5M235.5 68.5l.2 .1M237.1 62.9l-3.2 1.8M237.9 63.3l-4 2.3"/>
<path d="M238.6 63.7l-4.7 2.8M238.8 79.5v.1M239.6 79.1h.1M243.4 64.5l9.6 5.6M243.4 65.9l.2 .1M243.4 65.1l.9 .6M243.5 66.4l9.1 5.2M244.2 65.9l8.8 5.1M253.1 74.4v29.3l-9.6 5.6-15.8-9.1M253.9 73.9v30.2l-10.4 6.1-15.8-9.1M254.3 73.5l-26.4 15.2M254.3 72.6l-26.4 15.2"/>
<path d="M106 93.8v.2M106.2 95.2v2.9M106.2 98.8v3M106.2 93.9h.1M106.2 94.1l.5 .1M106.2 92.9v1.5M106.3 94h.4M106.7 92.8h-.4M106.9 92.8h.4M107.3 94h-.4M107.4 92.9v1.5M107.4 94.2h-.5"/>
<path d="M107.4 95.2v2.9M107.4 98.8v3M107.4 93.9h.1M107.4 94.1v.1M107.6 94h-.1M107.6 93.8v.2M178.4 91.3l3.4-1.9 10.7 6.2M179.2 91.8l2.6-1.5 10.7 6.1M182.2 88.7l7.2 4.2M182.9 88.3l6.5 3.7M189.4 85.9l-5.1 2.9M189.4 85l-5.9 3.4"/>
<path d="M189.4 83.2l-11.3 6.5M189.4 84.1l-11.3 6.5M189.7 93.1l1.9 1M190.6 92.7l1 .5M191.8 94.3l.7 .3M195.1 81.4l2.8 1.6M195.1 82.3l2.8 1.6M195.1 84.1l2.8 1.6M195.1 83.2l2.8 1.6M195.1 88.1l9.8 5.7M195.1 87.2l10.6 6.1M195.1 86.3l2.8 1.7"/>
<path d="M195.1 85.5l2.8 1.6M195.1 98l1.2 .7M195.1 97.1l2 1.1M195.1 96.2l2.6 1.5M195.1 95.3l3.4 1.9M197.7 97.9h.1M198.5 97.4h.1M200.4 89.4l5.8 3.3M201.2 88.9l5.8 3.4M201.3 85l8.2 4.7M201.3 85.9l8.2 4.7M201.3 87.7l7.1 4.1"/>
<path d="M201.3 86.8l7.8 4.5M206.2 93h.1M207 92.5h.1M209.7 80.2v11l-14.6 8.4M210.5 80.6v11l-15.4 8.9M211.3 81.1v10.5l13.8 8M212 81.5v9.7l13.1 7.5M219.2 85.7l-7 4M220 86.1l-7.8 4.5M220.6 80.6v2.8M220.8 86.6l-8.2 4.7M221.4 81.1v2.7"/>
<path d="M221.6 87l-8.2 4.8M222.1 81.5v2.8M222.9 82v2.7M224.5 80.9l.6 .3M225 87.7h.1M225 88.6h.1M227.7 87.7h.1M227.7 89.5l24.9 14.3M227.7 90.4l24.1 13.9M227.7 84.6l1.2 .7M227.7 83.7l2 1.1M227.7 82.8l2.6 1.4"/>
<path d="M227.7 81.9l3.3 1.9M227.7 88.6h.1M228.1 88.8l24.9 14.4M228.9 88.3l24.1 14M230.3 84.5h.1M231 84h.1M106 114.3h.5M106 111.9h.5M106.2 102.5v2.9M106.2 106.1v3M106.2 109.8v2.9M106.2 113.4v3"/>
<path d="M106.2 117.1v2.9M107.1 114.3h.5M107.1 111.9h.5M107.4 102.5v2.9M107.4 106.1v3M107.4 109.8v2.9M107.4 113.4v3M107.4 117.1v2.9M225.1 100.5l-14.2-8.2-15.4 8.8M225.1 101.4l-14.2-8.2-14.6 8.4M227.7 102.9l15.8 9.1 10.8-6.3M227.7 102l15.8 9.1 10.8-6.3"/>
<path d="M254.7 105.9v-72l-27.1 15.7v72M255.5 105.5v-72.9l-28.7 16.6v72.8M36.8 129.9l.1 .2M36.9 130.1h.1M36.9 128.9h.1M36.9 128.9l-.1 .2M37 130.3h.1M37 128.8h.1M37 130.3h.5M37 129.9l.1 .1M37 131.2v3.1M37 135.1v3.1"/>
<path d="M37 138.9v3.1M37.1 129h.1M37.1 130h.1M37.1 129l-.1 .1M37.1 130.1h.4M37.2 128.9h-.1M37.2 128.7l-.2 .1M38.1 128.7l.2 .1M38.2 130.1h-.4M38.2 130.1h.1M38.2 128.9h.1M38.3 129h.1"/>
<path d="M38.3 129v.4M38.3 130h.1M38.3 130.3h.1M38.3 128.8h.1M38.3 129.7v.3M38.3 132.3v2.8M38.3 135.8v2.8M38.3 139.4v2.8M38.3 130.3h-.5M38.4 130.1h.1M38.4 128.9h.1M38.4 128.9l.1 .5"/>
<path d="M38.5 128.9h-1.5v1.5M38.5 129.7l-.1 .4M38.5 139.2h1.5M38.5 137.9h1.5M39.2 128.9h2.9M39.8 130.1h-1.5v1.5M40.1 128.7v.1M40.1 128.8v.1M40.5 130.1h3M40.7 139.2h3M40.7 137.9h3M41.8 128.7v.1"/>
<path d="M41.8 128.8v.1M42.8 128.9h3M44.3 130.1h3M44.4 139.2h3M44.4 137.9h3M46.5 128.9h2.9M48.1 130.1h3M48.1 139.2h3M48.1 137.9h3M50 128.7v.1M50 128.8v.1M50.1 128.9h2.9"/>
<path d="M51.7 128.7v.1M51.7 128.8v.1M51.8 130.1h3M51.8 139.2h1.5M51.8 137.9h1.5M53.5 130.3v1.4M53.5 132.5v2.7M53.5 135.9v2.8M53.5 139.4v2.8M53.7 128.9h2.9M54.7 130.3v1.4M54.7 132.5v2.7"/>
<path d="M54.7 135.9v2.8M54.7 139.4v2.8M55.6 130.1h3M56.2 138.2l-1.3 1.3M57.4 128.9h2.9M58.7 137.4l-2.1 2.2M59.2 135.2l-2.4 2.4M59.3 130.1h3M61 128.9h2.9M61.5 134.7l-2.2 2.1M62.2 132.2l-2.4 2.4M63.1 130.1h3"/>
<path d="M64.1 130.3l-1.2 1.3M64.2 132l-2.2 2.2M64.6 128.9h2.9M65.8 130.3l-1.1 1.1M66.8 130.1h3.1M68.2 128.9h2.9M70.6 130.1h3M71.6 130.3v1.4M71.6 132.5v2.7M71.6 135.9v2.8M71.6 139.4v2.8M71.9 128.9h2.9"/>
<path d="M72.9 130.3v1.4M72.9 132.5v2.7M72.9 135.9v2.8M72.9 139.4v2.8M74.4 130.1h3M75.5 128.9h2.9M78.1 130.1h3M79.1 128.9h2.9M81.9 130.1h3M82.7 128.9h2.9M85.6 130.1h3.1M86.4 128.9h2.9"/>
<path d="M89.4 130.1h3M89.5 129.7l.1 .4M89.6 130.1h.1M89.6 128.9h.1M89.6 128.9l-.1 .5M89.7 130.3h.1M89.7 128.8h.1M89.7 130.3h.2M89.7 129.7v.3M89.7 129v.4M89.8 130.1h.1M89.9 128.9h-.1"/>
<path d="M89.9 128.7l-.2 .1M90 128.9h2.9M90.7 128.7l.2 .1M90.8 130.1h-.1M90.8 128.9h.1M90.9 129v.4M90.9 130.3h.1M90.9 128.8h.1M90.9 130.3h-.2M90.9 129.7v.3M91.1 130.1h.1M91.1 128.9h.1"/>
<path d="M91.1 128.9v.5M91.1 130.3h.1M91.1 130.2h.1M91.1 128.7v.1M91.1 129.7v.4M91.1 130.2v.1M91.1 130v.1M93.2 130.1h3M93.6 128.9h2.9M96.9 130.1h3M97.3 128.9h2.9M100.7 130.1h3"/>
<path d="M100.9 128.9h2.9M104.5 130.1h1.5M104.5 128.9h1.5M106 129.9v.2M106 128.9h.1M106 130.1h.1M106 128.9v.2M106.2 128.8h.1M106.2 130.3h.1M106.2 130.3h.5M106.2 120.7v3M106.2 124.4v2.9"/>
<path d="M106.2 128.1v2.9M106.2 131.7v2.9M106.2 135.3v2.9M106.2 138.9v2.9M106.2 129.9v.1M106.2 129h.1M106.2 130h.1M106.2 129v.1M106.3 130.1h.4M106.7 128.9h-.4M106.7 128.7l-.5 .1M106.9 128.9h.4"/>
<path d="M106.9 128.7l.5 .1M107.3 130.1h-.4M107.3 130.1h.1M107.3 128.9h.1M107.4 129h.1M107.4 130.3h.1M107.4 128.8h.1M107.4 130.3h-.5M107.4 120.7v3M107.4 124.4v2.9M107.4 128.1v2.9M107.4 131.8v3"/>
<path d="M107.4 135.6v3M107.4 139.3v3.1M107.4 130h.1M107.5 130.1h.1M107.5 128.9h.1M107.5 128.9l.1 .2M107.6 129.9l-.1 .2M36.8 145.5l.1 .3M36.8 158.3h.2M36.8 159.5l.1 .2M36.9 145.8h.1M36.9 144.5h.1"/>
<path d="M36.9 144.5l-.1 .2M36.9 158.5l-.1 .2M36.9 159.7h.1M37 145.9h.1M37 144.4h.1M37 158.2v1.5h1.5M37 159.5l.1 .1M37 145.9l.5 .1M37 145.5l.1 .1M37 144.5h.5M37 159.9h.2M37 142.8v3.1"/>
<path d="M37 146.6v3.1M37 150.5v3M37 154.3v3.1M37.1 144.6l-.1 .1M37.1 145.6v.1M37.1 158.6l-.1 .1M37.1 144.6l.4 .4M37.1 158.3h.4M37.1 145.7l.4 .1M37.2 159.7h.1M37.2 144.5h-.1M37.2 144.3l-.2 .1"/>
<path d="M37.2 158.3h-.2M37.4 144.3h-.6l.2 .2M37.6 158.5h-.5M37.8 145.3l.4 .4M37.8 158.3h.4M37.9 158.5h1.9M37.9 144.3h.6M38 144.5h2M38.1 144.5h.1M38.1 144.3l.2 .1M38.1 158.5h.1M38.1 158.3h.2"/>
<path d="M38.1 159.7h.1M38.2 145.7l-.4 .1M38.2 145.7h.1M38.2 144.5h.1M38.3 158.6v.4M38.3 144.6v.1M38.3 158.3h.1M38.3 159.9h-.2M38.3 159.9h.1M38.3 145.9h.1M38.3 144.4h.1M38.3 142.9v2.9"/>
<path d="M38.3 146.4v2.9M38.3 150v2.8M38.3 153.5v2.9M38.3 157.1v1.4M38.3 159.2v.4M38.3 145.5v.1M38.3 145.9l-.5 .1M38.3 145.8l.2 .2M38.3 158.3h.2M38.4 145.8h1.6M38.4 145.8h.1M38.4 144.5h.1"/>
<path d="M38.4 158.5l.1 .5M38.4 144.5l.1 .2M38.4 159.7h.1M38.5 146h.1M38.5 159.2l-.1 .5M38.5 145.5l-.1 .3M39.3 159.7h2.9M40.5 158.5h3M40.7 145.8h3M40.7 144.5h3M43 159.7h2.9M44.3 158.5h3"/>
<path d="M44.4 145.8h3M44.4 144.5h3M46.7 159.7h2.9M48.1 158.5h3M48.1 145.8h3M48.1 144.5h3M50 145.3l.1 .5M50.1 145.8h.1M50.1 144.5h.1M50.1 144.5l-.1 .5M50.2 145.9h.1M50.2 144.4h.1"/>
<path d="M50.2 145.9l.2 .1M50.2 145.3v.3M50.2 144.6v.4M50.2 145.6v.1M50.3 145.7l.1 .1M50.4 159.7h2.9M50.4 144.5h-.1M50.4 144.3l-.2 .1M51.2 144.5h.1M51.2 144.3l.2 .1M51.3 145.7l-.1 .1M51.4 144.6v.4"/>
<path d="M51.4 145.9h.1M51.4 144.4h.1M51.4 145.3v.4M51.4 145.9l-.2 .1M51.6 145.8h.1M51.6 144.5h.1M51.6 144.5l.1 .5M51.7 145.3l-.1 .5M51.8 145.8h1.6M51.8 144.5h2M51.9 158.5h3M53.3 144.3h.6"/>
<path d="M53.3 159.2v.5M53.3 144.6v.1M53.3 145.5v.2M53.3 145.7v.1M53.3 159.7h.1M53.3 158.5h.1M53.3 145.8h.1M53.3 144.5h.1M53.3 158.5v.5M53.3 144.5v.1M53.4 145.8h.1M53.4 145.8l-.1 .2"/>
<path d="M53.5 159.9h.1M53.5 158.3h.1M53.5 145.9h.1M53.5 144.4h.1M53.5 145.9l.5 .1M53.5 142.9v2.8M53.5 146.4v2.8M53.5 149.9v2.8M53.5 153.4v2.8M53.5 156.9v1.4M53.5 159.2v.4M53.5 159.9h.2"/>
<path d="M53.5 145.5v.1M53.5 159.6h.1M53.5 145.6v.1M53.5 158.6v.4M53.5 144.6v.1M53.6 159.7h.1M53.6 145.7l.4 .1M53.7 144.5h-.1M53.7 158.5h-.1M53.7 158.3h-.2M53.7 144.3l-.2 .1M54 145.3l-.4 .4"/>
<path d="M54.1 159.7h2.9M54.1 159.8h.1M54.1 158.3v.1M54.1 158.5v.5M54.1 159.2v.4M54.1 159.8v.1M54.3 144.5h.4M54.4 144.3h.5l-.1 .2M54.5 158.5h.1M54.5 158.3h.2M54.5 144.5h.1M54.5 144.3l.2 .1"/>
<path d="M54.6 145.7l-.3 .1M54.6 145.7h.1M54.6 144.5h.1M54.6 158.5h.1M54.6 159.7h-.1M54.7 144.6l-.4 .4M54.7 158.6v.4M54.7 159.6h.1M54.7 144.6v.1M54.7 159.9h.1M54.7 158.3h.1M54.7 145.9h.1"/>
<path d="M54.7 144.4h.1M54.7 145.9l-.4 .1M54.7 142.9v2.8M54.7 146.4v2.8M54.7 149.9v2.8M54.7 153.4v2.8M54.7 156.9v1.4M54.7 159.2v.4M54.7 159.9h-.2M54.7 145.5v.1M54.9 159.7h.1M54.9 158.5h.1"/>
<path d="M54.9 145.8h.1M54.9 144.5h.1M54.9 158.5v.1M54.9 144.5v.2M54.9 158.3h.1M54.9 158.6v.1M54.9 159.8h.1M54.9 158.3v.1M54.9 158.5v.5M54.9 159.2v.4M54.9 159.8v.1M54.9 159.5v.2"/>
<path d="M54.9 146.2h1.5M54.9 147.4h1.5M54.9 145.5v.3M55.6 158.5h3.1M56 140.1l-1.1 1.1M57.1 146.2h2.9M57.1 147.4h2.9M57.8 159.7h2.9M59.4 158.5h3M60.7 146.2h2.9M60.7 147.4h2.9M61.5 159.7h3"/>
<path d="M62.8 146h.8M62.8 147.6h.8M63.2 158.5h3M64.4 146.2h2.9M64.4 147.4h2.9M64.4 146h.8M64.4 147.6h.8M65.2 159.7h2.9M67 158.5h3M68 146.2h2.9M68 147.4h2.9M68.9 159.7h3"/>
<path d="M70.7 158.5h3M71.4 159.8h.1M71.4 146h.6M71.4 158.3v.1M71.4 158.5v.5M71.4 159.2v.4M71.4 159.8v.1M71.4 159.5l.1 .2M71.4 147.2l.1 .2M71.4 147.6h.1M71.5 158.5h.1M71.5 159.7h.1"/>
<path d="M71.5 147.4h.1M71.5 146.2h.1M71.5 158.5l-.1 .2M71.5 146.2l-.1 .2M71.5 147.6h.1M71.6 158.3h.1M71.6 159.9h.1M71.6 147.5h.1M71.6 146h.1M71.6 142.9v2.8M71.6 146.4v2.8M71.6 149.9v2.8"/>
<path d="M71.6 153.4v2.8M71.6 156.9v1.4M71.6 159.2v.4M71.6 159.9h.2M71.6 147.5l.1 .1M71.6 147.2v.1M71.6 146.2h1.5M71.6 147.4h1.5M71.6 147.3h.1M71.6 158.6v.4M71.6 146.3h.1M71.6 159.6h.1"/>
<path d="M71.6 146.3v.1M71.7 147.6h.4M71.7 147.6h.1M71.7 147.4h.1M71.7 146h-.1M71.7 159.7h.1M71.8 158.5h-.1M71.8 158.3h-.2M71.8 146.2h-.1M72.2 159.8h.1M72.2 158.3v.1M72.2 158.5v.5"/>
<path d="M72.2 159.2v.4M72.2 159.8v.1M72.4 147.6h.4M72.5 146h.6M72.6 159.7h2.9M72.6 158.5h.1M72.6 158.3h.3M72.6 146.2h.1M72.7 158.5h.1M72.7 159.7h.1M72.7 146.2h.1M72.7 159.7h-.1"/>
<path d="M72.7 147.4h-.1M72.7 146h.2M72.8 158.6l.1 .4M72.8 146.3l.1 .1M72.9 159.9h.1M72.9 158.3h.1M72.9 147.5h.1M72.9 146h.1M72.9 142.9v2.8M72.9 146.4v2.8M72.9 149.9v2.8M72.9 153.4v2.8"/>
<path d="M72.9 156.9v1.4M72.9 159.2l-.1 .4M72.9 159.9h-.3M72.9 147.2l-.1 .1M72.9 147.5l-.3 .1M72.9 147.6h.1M73 159.7h.1M73 158.5h.1M73 147.4h.1M73 146.2h.1M73 158.5l.1 .5M73 146.2l.1 .2"/>
<path d="M73.1 159.2l-.1 .5M73.1 147.2l-.1 .2M74.5 158.5h3M76.3 159.7h3M78.3 158.5h3M80 159.7h3M82 158.5h3M83.7 159.7h3M85.8 158.5h3M87.4 159.7h3M89.6 158.5h3M91.1 159.7h3"/>
<path d="M93.4 158.5h3M94.8 159.7h3M97.1 158.5h3M98.5 159.7h3M100.9 158.5h3M102.2 159.7h3M104.7 158.5h1.8M106 158.3h.4h-.2M106 159.2v.5M106 158.5v.5M106.2 159.9h.2M106.2 142.6v2.8"/>
<path d="M106.2 146.2v2.9M106.2 149.8v2.9M106.2 153.4v2.9M106.2 157v1.5M106.2 159.2v.4M106.2 158.6v.4M106.3 159.7h.1M106.4 158.5h-.1M106.8 158.3h.6M106.9 158.5h.4M107.3 158.5h.1M107.3 159.7h-.1"/>
<path d="M107.4 158.3h.1M107.4 159.9h-.2M107.4 159.9h.1M107.4 158.6h.1M107.4 158.2v1.5h-1.5M107.4 143.1v3M107.4 146.9v3M107.4 150.7v3M107.4 154.4v3.1M107.4 159.6h.1M107.5 158.5l.1 .2M107.6 159.7h-.1"/>
<path d="M107.6 159.5v.2M146 153.2h45.3M146 159.3h45.3M174.8 147v41.1M191.3 157.2h82.3M191.3 147v41.1M146 165.5h45.3M146 171.6h45.3M146 177.8h45.3M191.3 175.7h82.3M199.5 175.7v8.3M215.9 175.7v8.3"/>
<path d="M265.3 175.7v8.3M146 184h127.6M209.7 184v4.1M240.6 184v4.1"/>
</g>
<g fill="#000">
<circle cx="89.5" cy="36.7" r=".17"/>
<circle cx="91.1" cy="36.7" r=".17"/>
<circle cx="54.9" cy="51.9" r=".17"/>
<circle cx="54.9" cy="50.2" r=".17"/>
<circle cx="71.4" cy="51.9" r=".17"/>
<circle cx="71.4" cy="50.2" r=".17"/>
<circle cx="91.1" cy="50.2" r=".17"/>
<circle cx="91.1" cy="51.9" r=".17"/>
<circle cx="54.9" cy="60.9" r=".17"/>
<circle cx="71.4" cy="60.9" r=".17"/>
<circle cx="89.5" cy="64.6" r=".17"/>
<circle cx="91.1" cy="60.9" r=".17"/>
<circle cx="91.1" cy="64.6" r=".17"/>
<circle cx="106" cy="66.2" r=".17"/>
<circle cx="110.9" cy="112.1" r=".17"/>
<circle cx="243.5" cy="112.1" r=".17"/>
<circle cx="38.5" cy="139.4" r=".17"/>
<circle cx="53.3" cy="139.4" r=".17"/>
<circle cx="106" cy="130.3" r=".17"/>
<circle cx="106" cy="129.5" r=".17"/>
<circle cx="63" cy="140.2" r=".17"/>
</g>
<g fill="none" stroke="#000" stroke-width=".46">
<path d="M6.3 27.7h267.3v160.4h-267.3zM70 25.1v2.6M138.5 25.3h2.8l-1.4 2.4zM139.9 23.6v4.1M209.9 25.1v2.6M2.1 107.9h4.2M3.8 106.5l2.5 1.4-2.5 1.4zM273.6 107.9h4.1M273.6 107.9l2.4-1.4v2.8zM70 188.1v2.6M139.9 188.1v4.1M139.9 188.1l1.4 2.4h-2.8z"/>
<path d="M209.9 188.1v2.6"/>
</g>
<g fill="none" stroke="#000" stroke-width=".2">
<path d="M31.8 35.8h4.2M32.1 51.1h29.6M32.2 47.3h4.4M54.1 48.8v19l1.3 .7v9.9M72.2 48.8v29.7M32.1 60.1h29.6M32.1 65.4h3.7M36.8 65.4h.9M37.7 66.5v12M41 65.6v12.9M50.8 65.6v12.9M64 60.7v17.8"/>
<path d="M90.3 65.6v12.9M98.6 60.7v17.8M106.8 67.1v11.4M110.9 61.7v16.8M29.9 92.6h75.5M29.9 113.1h80M29.9 107.3h66.9M98.6 108.4v58.1M110.9 114.9v27.3l3.7 7.1v17.3M29.5 129.5h7.1M29.9 139.7h31.8M30 137h17.2l3.1 1.6h2"/>
<path d="M29.9 145.1h22.4M30.7 159.1h5.9M63 146.9h-18.7l-6.7 1.1h-7.7M64 141.2v25.2M37.7 160.1v5.8M54.1 160.5v5.9M72.2 160.5v5.9M106.8 160.1v6.3"/>
</g>
<g font-size="4.1">
<text x="191.7" y="168.6">CRS-S23-S1-FRAME SUBASSEMBLY</text>
<text x="194.2" y="182.5">B</text>
<text x="216.4" y="183.4">CRS-S23-S1-F.SA</text>
</g>
<g font-size="2.8">
<text x="146.5" y="152.6">COLE P</text>
<text x="175.3" y="152.6">2023-04-15</text>
<text x="217.3" y="153.1">MATERIAL: MILD STEEL</text>
<text x="146.5" y="158.8">LUIS K</text>
<text x="175.3" y="158.8">2023-04-23</text>
<text x="146.5" y="171.1">COLE P</text>
<text x="175.3" y="171.1">2023-04-23</text>
<text x="146.5" y="177.2">ZACH M</text>
<text x="175.3" y="177.2">2023-04-23</text>
<text x="268.6" y="182.1">0</text>
</g>
<g font-size="2.7">
<text x="34.2" y="27.1">4</text>
<text x="104.2" y="27.1">3</text>
<text x="174.1" y="27.1">2</text>
<text x="244" y="27.1">1</text>
<text x="28.4" y="36.9">36</text>
<text x="23.7" y="51.9">17 1/2</text>
<text x="28.7" y="48.4">22</text>
<text x="3.8" y="63.7">B</text>
<text x="25.2" y="60.9">6 1/2</text>
<text x="274.4" y="63.7">B</text>
<text x="30.1" y="66.4">0</text>
<text x="37" y="81">0</text>
<text x="40.2" y="81">4</text>
<text x="49.4" y="81">16</text>
<text x="53.9" y="81">20</text>
<text x="62.5" y="81">32</text>
<text x="70.8" y="81">42</text>
<text x="88.9" y="81">64</text>
<text x="97.1" y="81">74</text>
<text x="105.3" y="81">84</text>
<text x="109.4" y="81">89</text>
<text x="22.6" y="93.6">81.00</text>
<text x="22.6" y="108.3">63.00</text>
<text x="22.6" y="114.1">56.00</text>
<text x="134" y="125.5">NOTES:</text>
<text x="26" y="130.5">36</text>
<text x="134" y="128.7">ALL MEMBERS CONSTRUCTED FROM AISI 2x2x1/4&quot; TUBING</text>
<text x="134" y="132">C-CHANNEL CONSTRUCTED FROM AICI C 3X3.5X1/4&quot;</text>
<text x="134" y="135.2">UNLESS OTHERWISE SPECIFIED</text>
<text x="21.6" y="140.5">23 5/8</text>
<text x="26.5" y="138">25</text>
<text x="21.6" y="148.8">14 7/8</text>
<text x="26.4" y="146.1">17</text>
<text x="3.8" y="154">A</text>
<text x="274.4" y="154">A</text>
<text x="28.7" y="160.1">0</text>
<text x="37" y="168.4">0</text>
<text x="52.7" y="169">20</text>
<text x="62.5" y="169">32</text>
<text x="70.8" y="169">42</text>
<text x="97.1" y="169">74</text>
<text x="105.3" y="169">84</text>
<text x="113.2" y="169.1">89</text>
<text x="34.2" y="190.7">4</text>
<text x="104.2" y="190.7">3</text>
<text x="174.1" y="190.7">2</text>
<text x="203.8" y="187.5">1:20</text>
<text x="244" y="190.7">1</text>
<text x="248.6" y="187.5">1</text>
<text x="255.4" y="187.5">1</text>
</g>
<g font-size="2.3">
<text x="146.5" y="149.1">DRAWN</text>
<text x="146.5" y="155.3">CHECKED</text>
<text x="146.5" y="161.5">QA</text>
<text x="191.7" y="159.3">TITLE</text>
<text x="146.5" y="167.6">MFG</text>
<text x="146.5" y="173.8">APPROVED</text>
<text x="193" y="177.9">SIZE</text>
<text x="216.4" y="177.9">DWG NO</text>
<text x="267.4" y="177.9">REV</text>
<text x="191.7" y="186.1">SCALE</text>
<text x="241.1" y="187.5">SHEET</text>
<text x="251.8" y="187.5">OF</text>
</g>
</svg>
